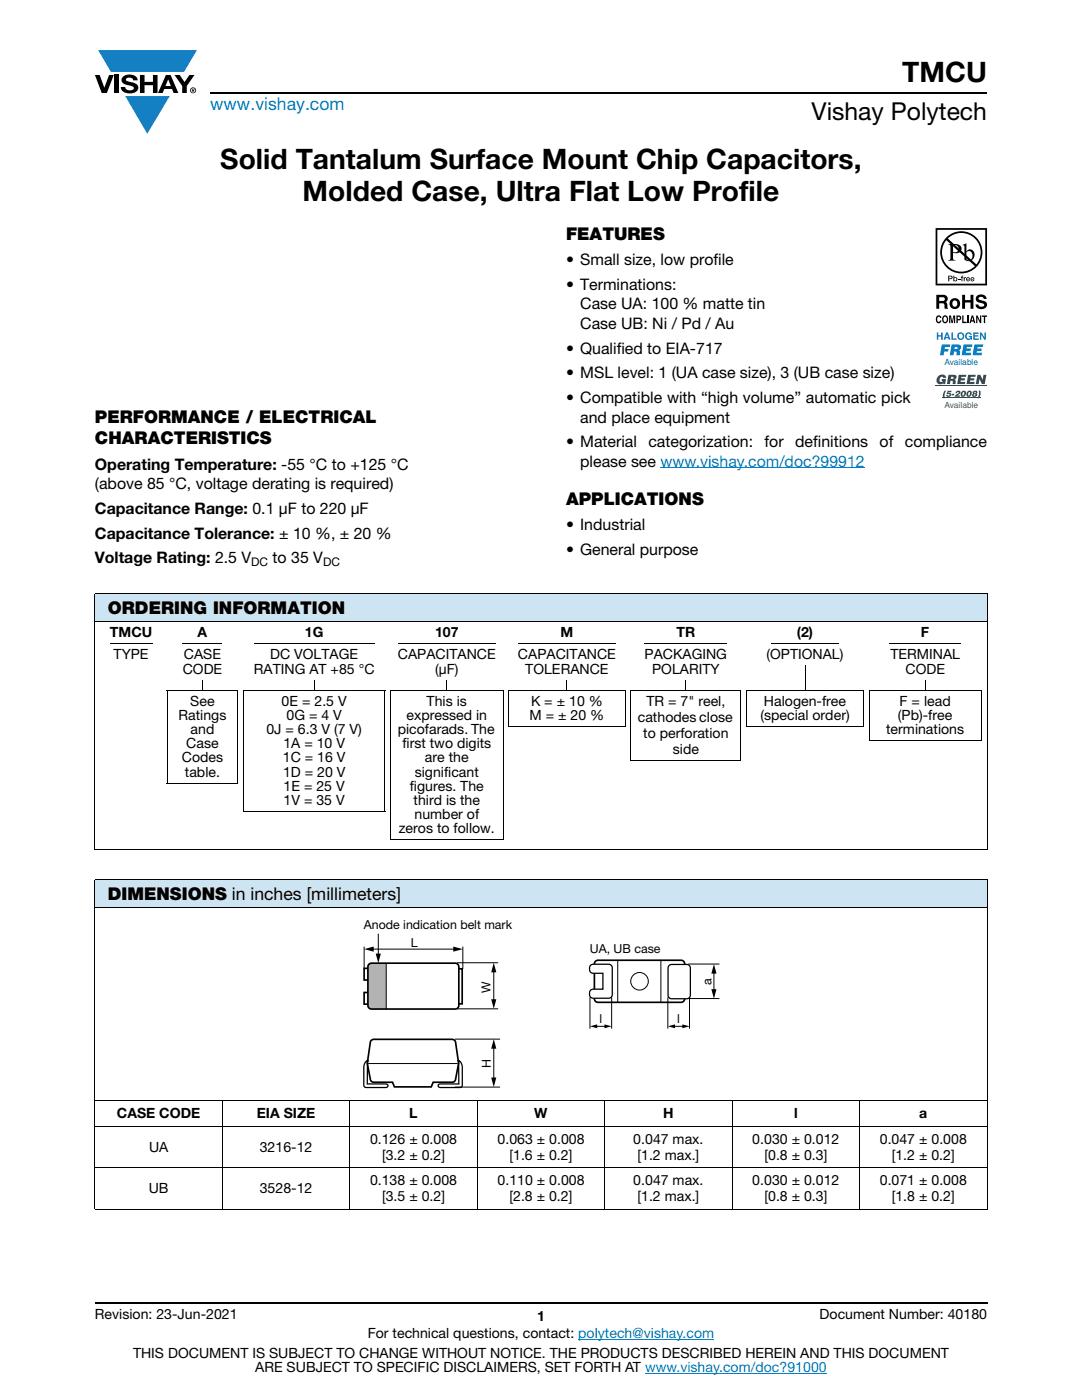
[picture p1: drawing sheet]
<svg xmlns="http://www.w3.org/2000/svg" width="216mm" height="279mm" viewBox="0 0 216 279" stroke-linecap="round" stroke-linejoin="round" font-family="sans-serif">
<g fill="#147fc3">
<path d="M19.6 10h19.7l-2.6 4.3h-1.1h-13.5z"/>
<path d="M25 19.2h8.9l-4.5 7.5z"/>
</g>
<g fill="#000">
<path d="M18.9 15h1l.9 2.5 1-2.5h.9l-1.4 3.6h-1zM22.9 15h.9v3.6h-.9zM24.6 15.3a2.1 2.1 0 0 1 2.8 .3l.1 .4h-.9a.79 .79 0 0 0-.7-.5 .79 .79 0 0 0-.8 .4l.3 .3 1 .2a1.08 1.08 0 0 1 1.2 1 1.08 1.08 0 0 1-1.1 1.2 1.73 1.73 0 0 1-2.4-1.2h.9a.96 .96 0 0 0 .8 .6 .96 .96 0 0 0 .9-.4 1.31 1.31 0 0 0-1.2-.6 1.03 1.03 0 0 1-1.1-.6 1.03 1.03 0 0 1 .2-1.1zM27.9 15h.9v1.3h1.7v-1.3h.9v3.6h-.9v-1.6h-1.7v1.6h-.9zM34.8 15h1.1l.9 1.4 1-1.4h1l-1.5 2.2v1.4h-.9v-1.4zM191.2 55.6h.4v.2h-.4zM191.9 55.1l.3-.1-.2 .2 .2 .1v.2h-.2v.6h-.1v-.6h-.2zM192.3 55.3h.2v.2l.3-.2v.2h-.3v.6h-.2zM186.9 63.1l.4-.2 .3 .1 .2 .5-.6-.3a.66 .66 0 0 0 .1 1l.3-.2h.2a.54 .54 0 0 1-.4 .5 .54 .54 0 0 1-.6-.4zM189.4 63h.4l.2 1.2 .2-1.2h.4v1.5h-.3v-1.3l-.2 1.3h-.2l-.3-1.3v1.3h-.2zM192 63h.3v1.2h.6v.3h-.9zM192 58.8h.6v1.1h1.1v-1.1h.5v2.8h-.5v-1.2h-1.1v1.2h-.6z"/>
<path d="M193 63h.3v1.5h-.3zM195 59a1.15 1.15 0 0 1 1.9 .7h-.6v-.2a.68 .68 0 0 0-1-.1v.3l.2 .2a1.29 1.29 0 0 1 1.5 .9 1.17 1.17 0 0 1-1.2 .9 1.17 1.17 0 0 1-1.1-.9h.5l.1 .2a.67 .67 0 0 0 1.1-.1l-.3-.3-.5-.2a.82 .82 0 0 1-.9-.5 .82 .82 0 0 1 .3-.9zM194.8 63h.3l.5 1v-1h.2v1.5h-.3l-.5-1.1v1.1h-.2zM195.9 63h1.1v.2h-.4v1.3h-.3v-1.3h-.4z"/>
<path d="M33.6 15.9l.5 1.3h-1.1zM33.1 15l-1.6 3.6h1l.3-.8h1.5l.3 .8h1l-1.6-3.6z"/>
<path d="M38.4 17.8h.2v.2h-.2zM38.3 17.7v.7h.1v-.3l.4 .3-.2-.3 .2-.2-.1-.2z"/>
<path d="M38.1 18a.46 .46 0 0 1 .9 0 .46 .46 0 0 1-.9 0zM37.9 18a.6 .6 0 0 0 1.2 0 .6 .6 0 0 0-1.2 0z"/>
<path d="M189.1 47.6a3.9 3.9 0 0 1 5.3-.1 3.9 3.9 0 0 1 .4 5.3zM188.8 47.9l5.7 5.2a3.9 3.9 0 0 1-5.3 .1 3.9 3.9 0 0 1-.4-5.3zM187.6 50.4a4.2 4.2 0 0 0 8.4 0 4.2 4.2 0 0 0-8.4 0z"/>
<path d="M189.4 55.2v.3h.4v-.3zM189.2 55l.7 .1 .2 .3-.2 .3h-.5v.4h-.2z"/>
<path d="M190.2 48.9v1.4a.75 .75 0 0 0 1.1-.7 .75 .75 0 0 0-1.1-.7zM189.2 48.7a2.81 2.81 0 0 1 2.4 .4 .97 .97 0 0 1 0 1.2 .97 .97 0 0 1-1.2 .2l-.2-.1v1.1v.3l.5 .2h-1.5l.3-.1 .1-.4v-2.3v-.2z"/>
<path d="M190.3 60a.63 .63 0 0 0-.3 .8 .63 .63 0 0 0 .8 .4 .63 .63 0 0 0 .2-.8 .63 .63 0 0 0-.7-.4zM189.5 60.6a1.09 1.09 0 0 1 2.1 0 1.09 1.09 0 0 1-2.1 0z"/>
<path d="M190.4 55.7a.26 .26 0 0 0 .5 0 .26 .26 0 0 0-.5 0zM190.2 55h.2v.4a.38 .38 0 0 1 .5 .1 .38 .38 0 0 1 0 .5 .38 .38 0 0 1-.5 0l-.2 .1z"/>
<path d="M192.8 50.3v1.4l.2 .1a.72 .72 0 0 0 .8 0 .72 .72 0 0 0 .3-.8 .72 .72 0 0 0-.4-.8 .72 .72 0 0 0-.9 .1zM192.1 48.9l.7-.3v1.6a.89 .89 0 0 1 1.1-.4 .89 .89 0 0 1 .6 1.1 1.23 1.23 0 0 1-.7 1.1 1.23 1.23 0 0 1-1.4-.2v-2.7z"/>
<path d="M193 55.5v.2h.4l-.2-.3zM193 55.4h.4l.2 .4h-.6v.1h.5a.42 .42 0 0 1-.6 .1 .42 .42 0 0 1 .1-.6z"/>
<path d="M193.9 55.5l-.1 .2h.5l-.3-.3zM193.8 55.4h.5l.1 .4h-.6l.1 .1h.5a.42 .42 0 0 1-.6 .1 .42 .42 0 0 1 0-.6z"/>
<path d="M187 45.9h9.6v10.7h-9.6zM186.7 45.5v11.5h10.3v-11.5z"/>
<path d="M187.4 59.3v.8l.9-.1a.39 .39 0 0 0 .1-.6zM186.8 58.8h1.4a.79 .79 0 0 1 .8 .5 .79 .79 0 0 1-.1 .8l-.2 .2a.98 .98 0 0 1 .4 1.2l.1 .1h-.7l-.2-1-.9-.1v1.1h-.6z"/>
<path d="M188.4 63.2a.64 .64 0 0 0 .2 1.1l.1-.1a.64 .64 0 0 0-.1-1zM188.2 63.1l.2-.2a.56 .56 0 0 1 .7 .4 .82 .82 0 0 1-.5 1.2h-.2a.89 .89 0 0 1-.2-1.4z"/>
<path d="M191.1 63.2v.5l.4-.1v-.3zM190.8 63h.6a.5 .5 0 0 1 .4 .5 .5 .5 0 0 1-.4 .4h-.3v.6h-.3z"/>
<path d="M194 63.3l-.1 .6h.3zM193.9 63h.3l.4 1.5h-.3v-.3h-.5l-.1 .3h-.3z"/>
</g>
<path d="M42 18.6h155M18.9 260h178.1" fill="none" stroke="#000" stroke-width=".36"/>
<path d="M131.8 93.4h40.8M115.4 267.3h27.1M128.7 274h36.3" fill="none" stroke="#067ec4" stroke-width=".2"/>
<g fill="#0160ae">
<path d="M186.9 66.4h.3v.5h.6v-.5h.3v1.4h-.3v-.6h-.6v.6h-.3z"/>
<path d="M189.8 66.4h.3v1.1h.8v.3h-1.1z"/>
<path d="M192.7 66.6a.68 .68 0 0 1 1.2 .2l-.8-.2a.55 .55 0 0 0-.2 .6 .55 .55 0 0 0 .4 .4l.4-.3h-.4v-.3h.6v.8h-.2v-.2a.71 .71 0 0 1-1 0 .71 .71 0 0 1 0-1z"/>
<path d="M194.2 66.4h1.1v.2h-.8v.3h.7v.3h-.7v.4h.8v.2h-1.1z"/>
<path d="M195.5 66.4h.3l.6 1v-1h.3v1.4h-.3l-.6-1v1h-.3z"/>
<path d="M187.9 68.8h1.7l-.1 .5h-.9l-.1 .3h.8l-.1 .6h-.8l-.1 .7h-.7z"/>
<path d="M192.3 68.8h1.7l-.1 .5h-1l-.1 .3h.9l-.1 .5h-.8l-.1 .3h1.1l-.1 .5h-1.8z"/>
<path d="M194.4 68.8h1.8l-.1 .5h-1l-.1 .3h.9l-.1 .5h-.9v.3h1.1l-.1 .5h-1.8z"/>
<path d="M189 66.7l-.2 .6h.3zM188.8 66.4h.3l.6 1.4h-.4l-.1-.3h-.5l-.1 .3h-.3z"/>
<path d="M191.2 67.1a.5 .5 0 0 0 1 0 .5 .5 0 0 0-1 0zM190.9 67.1a.75 .75 0 0 1 1.5 0 .75 .75 0 0 1-1.5 0z"/>
<path d="M190.5 69.3l-.1 .4 .6-.1v-.3zM189.9 68.8l1.7 .1a.63 .63 0 0 1-.3 1l.3 .2v.8h-.7v-.6l-.3-.1h-.2l-.2 .7h-.7z"/>
</g>
<path d="M186.7 76.9h10.3" fill="none" stroke="#1f9047" stroke-width=".2"/>
<g fill="#1f9047">
<path d="M187.2 75.1a.91 .91 0 0 1 .9-.4 .91 .91 0 0 1 .7 .7h-.6l-.3-.2a.56 .56 0 0 0-.4 .5 .56 .56 0 0 0 .3 .5l.3-.2h-.2v-.4h.9l-.2 1.1h-.4v-.2a.82 .82 0 0 1-1.1 0 .82 .82 0 0 1-.1-1.1z"/>
<path d="M191.3 74.8h1.5v.4h-1v.3h.8l-.1 .4h-.8v.3h.9l-.1 .5h-1.5z"/>
<path d="M193.2 74.8h1.5l-.1 .4h-.9v.3h.7v.4h-.8l-.1 .3h1l-.1 .5h-1.6z"/>
<path d="M195 74.8h.6l.5 1 .1-1h.6l-.3 1.9h-.6l-.5-1.1-.1 1.1h-.6z"/>
<path d="M188.5 78h.3l-.3 .7v.8h-.3v-.8z"/>
<path d="M189.1 78h.8l-.1 .3h-.5l-.1 .2 .5-.1a.52 .52 0 0 1-.2 .8 .52 .52 0 0 1-.7-.3h.5l.2-.1-.2-.2-.4 .1z"/>
<path d="M190 78.6h.4v.3h-.5z"/>
<path d="M190.8 78.2a.5 .5 0 0 1 .5-.2 .5 .5 0 0 1 .4 .4l-.7 .5h.6l-.1 .3h-1l.8-.8-.1-.2-.2 .3h-.4z"/>
<path d="M189.8 75.2l-.1 .4h.5l.1-.2-.1-.1zM189.3 74.8l1.5 .1a.54 .54 0 0 1-.3 .9l.2 .2v.7h-.6v-.6l-.3-.1h-.1l-.2 .7h-.6z"/>
<path d="M192.2 78.3l-.2 .5 .2 .1 .2-.5-.1-.2zM191.9 78.1a.51 .51 0 0 1 .8 .1 .66 .66 0 0 1-.2 .8 .66 .66 0 0 1-.8 0v-.4z"/>
<path d="M193.3 78.3l-.1 .5 .1 .1 .3-.5-.2-.2zM193.1 78.1a.51 .51 0 0 1 .8 .1 .66 .66 0 0 1-.2 .8 .66 .66 0 0 1-.8 0l-.1-.4z"/>
</g>
<path d="M188 79.4h7.7" fill="none" stroke="#1f9047" stroke-width=".2"/>
<g fill="#1f9047">
<path d="M195.3 77.9h.3l.1 .8a.72 .72 0 0 1-.7 .8l.3-.8z"/>
<path d="M194.5 78.2l-.1 .2h.2l.1-.2zM194.4 78.7v.2h.2v-.2zM194.2 78.1a.52 .52 0 0 1 .8 .2l-.2 .2 .2 .3a.55 .55 0 0 1-.5 .4 .55 .55 0 0 1-.6-.4l.3-.2-.1-.3z"/>
</g>
<g fill="#cde5f3">
<path d="M18.9 118.4h178.1v5.6h-178.1z"/>
<path d="M18.9 175.6h178.1v5.5h-178.1z"/>
</g>
<g fill="none" stroke="#000" stroke-width=".2">
<path d="M18.9 118.4h178.1M18.9 118.5v51M197 118.5v51M18.9 124h178.1M33.3 137.8h14.2M33.4 137.9v18.3M40.4 135.8v2.1M47.4 137.9v18.3M48.5 137.8h28.4M48.6 137.9v23.9M62.7 135.8v2.1M76.8 137.9v23.9"/>
<path d="M77.9 137.8h22.6M78 137.9v29.6M89.2 135.8v2.1M100.4 137.9v29.6M101.5 137.8h23.3M101.5 137.9v7M113.1 135.8v2.1M124.7 137.9v7M125.8 137.8h22.1M125.9 137.9v13.7M136.9 135.8v2.1M147.8 137.9v13.7"/>
<path d="M148.9 137.8h23.5M149 137.9v7M160.6 132.8v5.1M172.3 137.9v7M173.4 137.8h22.5M173.4 137.9v9.8M184.6 135.8v2.1M195.8 137.9v9.8M33.3 156.3h14.2M101.5 145h23.3M125.8 151.7h22.1M148.9 145h23.5"/>
<path d="M173.4 147.8h22.5M18.9 169.6h178.1M18.9 175.6h178.1M18.9 175.7v65.6M48.5 161.9h28.4M77.9 167.6h22.6M197 175.7v65.6M18.9 181.1h178.1M18.9 219.7h178.1M44.4 219.6v21.8M69.8 219.6v21.8M95.2 219.6v21.8"/>
<path d="M120.7 219.6v21.8M146.1 219.6v21.8M171.5 219.6v21.8M18.9 224.8h178.1M18.9 233.1h178.1M18.9 241.4h178.1"/>
</g>
<path d="M73.6 192.4l.5-.2h3v9.2h-3a.71 .71 0 0 1-.7-.7v-7.8z" fill="#b3b3b3"/>
<path d="M73.4 193.3h-.7v2.3h.7M73.4 198.1h-.7v2.3h.7M73.6 192.4l.5-.2h16.7a.71 .71 0 0 1 .8 .7v7.8a.71 .71 0 0 1-.8 .7h-16.7a.71 .71 0 0 1-.7-.7v-7.8zM91.6 193.3h.6v7h-.6M118.8 191.8l.5-.2h16.6a.71 .71 0 0 1 .7 .8v6.9a.71 .71 0 0 1-.7 .7h-16.6a.71 .71 0 0 1-.7-.7v-6.9zM74.1 207.6l.5-.2h15.6a.71 .71 0 0 1 .7 .7l.6 4.1-.6 3.1a.71 .71 0 0 1-.7 .7h-3.8l-.3 .9h-7.4l-.4-.9h-3.7a.71 .71 0 0 1-.7-.7l-.6-3.1 .6-4.1z" fill="none" stroke="#000" stroke-width=".34"/>
<path d="M72.7 188.9v4.4M74.2 189.4h16.6M75.5 186.3v4.4M77.1 192.3v9.2M91.2 192.1h8.2M92.4 188.9v4.4M98.5 193.7v6.1M73.5 212.3h17.8M90.8 217h9M90.8 207.4h9M91.2 201.3h8.2M98.5 208.9v6.5" fill="none" stroke="#000" stroke-width=".2"/>
<path d="M72.7 189.4l1.9-.5v1zM75 190.3h1l-.5 1.9zM90.4 188.9l2 .5-2 .5zM98.5 192.1l.5 1.9h-1zM98 199.4h1l-.5 1.9zM98.5 207.4l.5 1.9h-1zM98 215h1l-.5 2z" fill="#000"/>
<path d="M73 211.8l.5-.1h-.2v4.6h3.7l.4 .3-.1 .4h-.3h-2.8a1.69 1.69 0 0 1-1.6-.2v-3.5a2.04 2.04 0 0 1 .4-1.5zM91.3 211.7a1.29 1.29 0 0 1 .9 1.6v2.3a1.59 1.59 0 0 1-.2 1.4h-4.1l-.5-.2 .2-.4 .3-.1h3.7l-.1-4.6z" fill="none" stroke="#000" stroke-width=".25"/>
<path d="M133.5 192.7l.5-.2h3a.71 .71 0 0 1 .8 .7v5.4a.71 .71 0 0 1-.8 .7h-3a.71 .71 0 0 1-.7-.7v-5.4z" fill="#fff"/>
<path d="M133.5 192.7l.5-.2h3a.71 .71 0 0 1 .8 .7v5.4a.71 .71 0 0 1-.8 .7h-3a.71 .71 0 0 1-.7-.7v-5.4z" fill="none" stroke="#000" stroke-width=".25"/>
<path d="M117.8 192.6l.6-.2h3.1a.71 .71 0 0 1 .7 .7v5.4a.71 .71 0 0 1-.7 .7h-3.1a.92 .92 0 0 1-.8-.9 .92 .92 0 0 1 .8-.9h1.9v-3.2h-1.9a.93 .93 0 0 1-.8-.6 .93 .93 0 0 1 .2-1z" fill="#fff"/>
<path d="M117.8 192.6l.6-.2h3.1a.71 .71 0 0 1 .7 .7v5.4a.71 .71 0 0 1-.7 .7h-3.1a.92 .92 0 0 1-.8-.9 .92 .92 0 0 1 .8-.9h1.9v-3.2h-1.9a.93 .93 0 0 1-.8-.6 .93 .93 0 0 1 .2-1z" fill="none" stroke="#000" stroke-width=".25"/>
<circle cx="127.6" cy="195.8" r="1.75" fill="#fff"/>
<g fill="none" stroke="#000" stroke-width=".2">
<path d="M22.2 128.4h8.2M36.6 128.4h7.7M50.9 128.4h23.8M79.5 128.4h19.4M103.5 128.4h19.4M128.7 128.4h16.2M154 128.4h13.3M177.6 128.4h14M117.7 199v6.3M122 199v6.3M123.3 191.6v8.4M131.9 191.6v8.4"/>
<path d="M133.3 199v6.3M137.3 199.3h6.2M137.3 192.4h6.2M137.6 199v6.3M142.5 194v3.8M118.9 204.8h2M134.4 204.8h2"/>
<circle cx="127.6" cy="195.8" r="1.75"/>
</g>
<g fill="#000">
<path d="M22.1 128.3l.1 .1zM36.5 128.3l.1 .1zM50.8 128.3l.1 .1zM79.4 128.3l.1 .1zM103.4 128.3l.1 .1zM128.6 128.3l.1 .1zM153.9 128.3l.1 .1zM177.5 128.3l.1 .1zM142.5 192.4l.5 1.9h-1.1zM141.9 197.4h1.1l-.5 1.9zM117.7 204.8l1.5-.4v.8zM120.6 204.4l1.4 .4-1.4 .4z"/>
<path d="M133.3 204.8l1.4-.4v.8zM136.2 204.4l1.4 .4-1.4 .4z"/>
</g>
<g font-size="5.6">
<text x="180" y="16.4">TMCU</text>
<text x="44" y="33.8">Solid Tantalum Surface Mount Chip Capacitors,</text>
<text x="60.4" y="40.1">Molded Case, Ultra Flat Low Profile</text>
</g>
<text font-size="4.9" x="161.9" y="24">Vishay Polytech</text>
<text font-size="3.5" fill="#067ec4" x="42" y="21.9">www.vishay.com</text>
<g font-size="3.5">
<text x="112.9" y="47.9">FEATURES</text>
<text x="18.9" y="84.5">PERFORMANCE / ELECTRICAL</text>
<text x="18.9" y="88.7">CHARACTERISTICS</text>
<text x="112.9" y="100.8">APPLICATIONS</text>
<text x="21.5" y="122.6">ORDERING INFORMATION</text>
<text x="21.5" y="179.7">DIMENSIONS in inches [millimeters]</text>
</g>
<g font-size="3.2">
<text x="112.9" y="52.9">• Small size, low profile</text>
<text x="112.9" y="57.9">• Terminations:</text>
<text x="115.8" y="61.7">Case UA: 100 % matte tin</text>
<text x="115.8" y="65.6">Case UB: Ni / Pd / Au</text>
<text x="112.9" y="70.6">• Qualified to EIA-717</text>
<text x="112.9" y="75.5">• MSL level: 1 (UA case size), 3 (UB case size)</text>
<text x="112.9" y="80.5">• Compatible with “high volume” automatic pick</text>
<text x="112.9" y="89.3">• Material</text>
<text x="115.8" y="84.3">and place equipment</text>
<text x="129.4" y="89.3">categorization:</text>
<text x="152.6" y="89.3">for</text>
<text x="158.7" y="89.3">definitions</text>
<text x="175.5" y="89.3">of</text>
<text x="180.6" y="89.3">compliance</text>
<text x="18.9" y="93.7">Operating Temperature: -55 °C to +125 °C</text>
<text x="115.8" y="93.2">please see www.vishay.com/doc?99912</text>
<text x="18.9" y="97.6">(above 85 °C, voltage derating is required)</text>
<text x="18.9" y="102.6">Capacitance Range: 0.1 μF to 220 μF</text>
<text x="18.9" y="107.5">Capacitance Tolerance: ± 10 %, ± 20 %</text>
<text x="112.9" y="105.9">• Industrial</text>
<text x="18.9" y="112.4">Voltage Rating: 2.5 V</text>
<text x="54.4" y="112.4">to 35 V</text>
<text x="112.9" y="110.8">• General purpose</text>
</g>
<g font-size="2.8">
<text x="21.9" y="127.1">TMCU</text>
<text x="22.6" y="131.5">TYPE</text>
<text x="36.7" y="131.5">CASE</text>
<text x="39.4" y="127.1">A</text>
<text x="53.9" y="131.5">DC VOLTAGE</text>
<text x="60.8" y="127.1">1G</text>
<text x="79.4" y="131.5">CAPACITANCE</text>
<text x="86.8" y="127.1">107</text>
<text x="103.4" y="131.5">CAPACITANCE</text>
<text x="111.8" y="127.1">M</text>
<text x="128.6" y="131.5">PACKAGING</text>
<text x="135" y="127.1">TR</text>
<text x="152.9" y="131.5">(OPTIONAL)</text>
<text x="159" y="127.1">(2)</text>
<text x="177.7" y="131.5">TERMINAL</text>
<text x="183.8" y="127.1">F</text>
<text x="36.4" y="134.5">CODE</text>
<text x="50.7" y="134.5">RATING AT +85 °C</text>
<text x="86.9" y="134.5">(μF)</text>
<text x="104.8" y="134.5">TOLERANCE</text>
<text x="130.1" y="134.5">POLARITY</text>
<text x="180.7" y="134.5">CODE</text>
<text x="35.6" y="143.7">Ratings</text>
<text x="38" y="140.9">See</text>
<text x="56.2" y="140.9">0E = 2.5 V</text>
<text x="57.2" y="143.7">0G = 4 V</text>
<text x="81.1" y="143.7">expressed in</text>
<text x="85.1" y="140.9">This is</text>
<text x="105.7" y="143.7">M = ± 20 %</text>
<text x="106" y="140.9">K = ± 10 %</text>
<text x="129" y="140.9">TR = 7&quot; reel,</text>
<text x="151.7" y="143.7">(special order)</text>
<text x="152.4" y="140.9">Halogen-free</text>
<text x="179.2" y="143.7">(Pb)-free</text>
<text x="179.5" y="140.9">F = lead</text>
<text x="37.2" y="149.4">Case</text>
<text x="38" y="146.5">and</text>
<text x="53.2" y="146.5">0J = 6.3 V (7 V)</text>
<text x="56.5" y="149.4">1A = 10 V</text>
<text x="79.4" y="146.5">picofarads. The</text>
<text x="80.3" y="149.4">first two digits</text>
<text x="127.3" y="144.1">cathodes close</text>
<text x="128.4" y="147.2">to perforation</text>
<text x="176.8" y="146.5">terminations</text>
<text x="36.3" y="152.2">Codes</text>
<text x="36.9" y="155">table.</text>
<text x="56.4" y="152.2">1C = 16 V</text>
<text x="56.5" y="155">1D = 20 V</text>
<text x="82.8" y="155">significant</text>
<text x="84.8" y="152.2">are the</text>
<text x="134.3" y="150.4">side</text>
<text x="56.6" y="157.8">1E = 25 V</text>
<text x="56.6" y="160.6">1V = 35 V</text>
<text x="81.8" y="157.8">figures. The</text>
<text x="82.5" y="160.6">third is the</text>
<text x="79.6" y="166.3">zeros to follow.</text>
<text x="82.7" y="163.4">number of</text>
<text x="23.3" y="223.1">CASE CODE</text>
<text x="51.2" y="223.1">EIA SIZE</text>
<text x="81.7" y="223.1">L</text>
<text x="106.6" y="223.1">W</text>
<text x="132.3" y="223.1">H</text>
<text x="158.4" y="223.1">l</text>
<text x="183.4" y="223.1">a</text>
<text x="29.7" y="229.8">UA</text>
<text x="51.8" y="229.8">3216-12</text>
<text x="73.8" y="228.2">0.126 ± 0.008</text>
<text x="76.2" y="231.4">[3.2 ± 0.2]</text>
<text x="99.3" y="228.2">0.063 ± 0.008</text>
<text x="101.7" y="231.4">[1.6 ± 0.2]</text>
<text x="126.4" y="228.2">0.047 max.</text>
<text x="127.2" y="231.4">[1.2 max.]</text>
<text x="150.1" y="228.2">0.030 ± 0.012</text>
<text x="152.5" y="231.4">[0.8 ± 0.3]</text>
<text x="175.6" y="228.2">0.047 ± 0.008</text>
<text x="177.9" y="231.4">[1.2 ± 0.2]</text>
<text x="29.7" y="238.1">UB</text>
<text x="51.8" y="238.1">3528-12</text>
<text x="73.8" y="236.5">0.138 ± 0.008</text>
<text x="76.2" y="239.7">[3.5 ± 0.2]</text>
<text x="99.3" y="236.5">0.110 ± 0.008</text>
<text x="101.7" y="239.7">[2.8 ± 0.2]</text>
<text x="126.4" y="236.5">0.047 max.</text>
<text x="127.2" y="239.7">[1.2 max.]</text>
<text x="150.1" y="236.5">0.030 ± 0.012</text>
<text x="152.5" y="239.7">[0.8 ± 0.3]</text>
<text x="175.6" y="236.5">0.071 ± 0.008</text>
<text x="177.9" y="239.7">[1.8 ± 0.2]</text>
<text x="18.9" y="263.3">Revision: 23-Jun-2021</text>
<text x="107.2" y="263.6">1</text>
<text x="163.6" y="263.3">Document Number: 40180</text>
<text x="73.4" y="267.1">For technical questions, contact: polytech@vishay.com</text>
<text x="26.5" y="271">THIS DOCUMENT IS SUBJECT TO CHANGE WITHOUT NOTICE. THE PRODUCTS DESCRIBED HEREIN AND THIS DOCUMENT</text>
<text x="50.9" y="273.8">ARE SUBJECT TO SPECIFIC DISCLAIMERS, SET FORTH AT www.vishay.com/doc?91000</text>
</g>
<g font-size="2.5">
<text x="72.6" y="185.4">Anode indication belt mark</text>
<text x="82" y="188.9">L</text>
<text x="117.7" y="190.2">UA, UB case</text>
<text x="141.9" y="196.5" transform="rotate(-90 141.9 196.5)">a</text>
<text x="97.9" y="198.2" transform="rotate(-90 97.9 198.2)">W</text>
<text x="119.6" y="204.1">l</text>
<text x="135.1" y="204.1">l</text>
<text x="97.9" y="213.2" transform="rotate(-90 97.9 213.2)">H</text>
</g>
<g font-size="2.4">
<text x="50.1" y="113">DC</text>
<text x="64.5" y="113">DC</text>
</g>
<text font-size="1.7" fill="#0160ae" x="188.5" y="72.9">Available</text>
<text font-size="1.7" fill="#1f9047" x="188.5" y="81.5">Available</text>
</svg>
